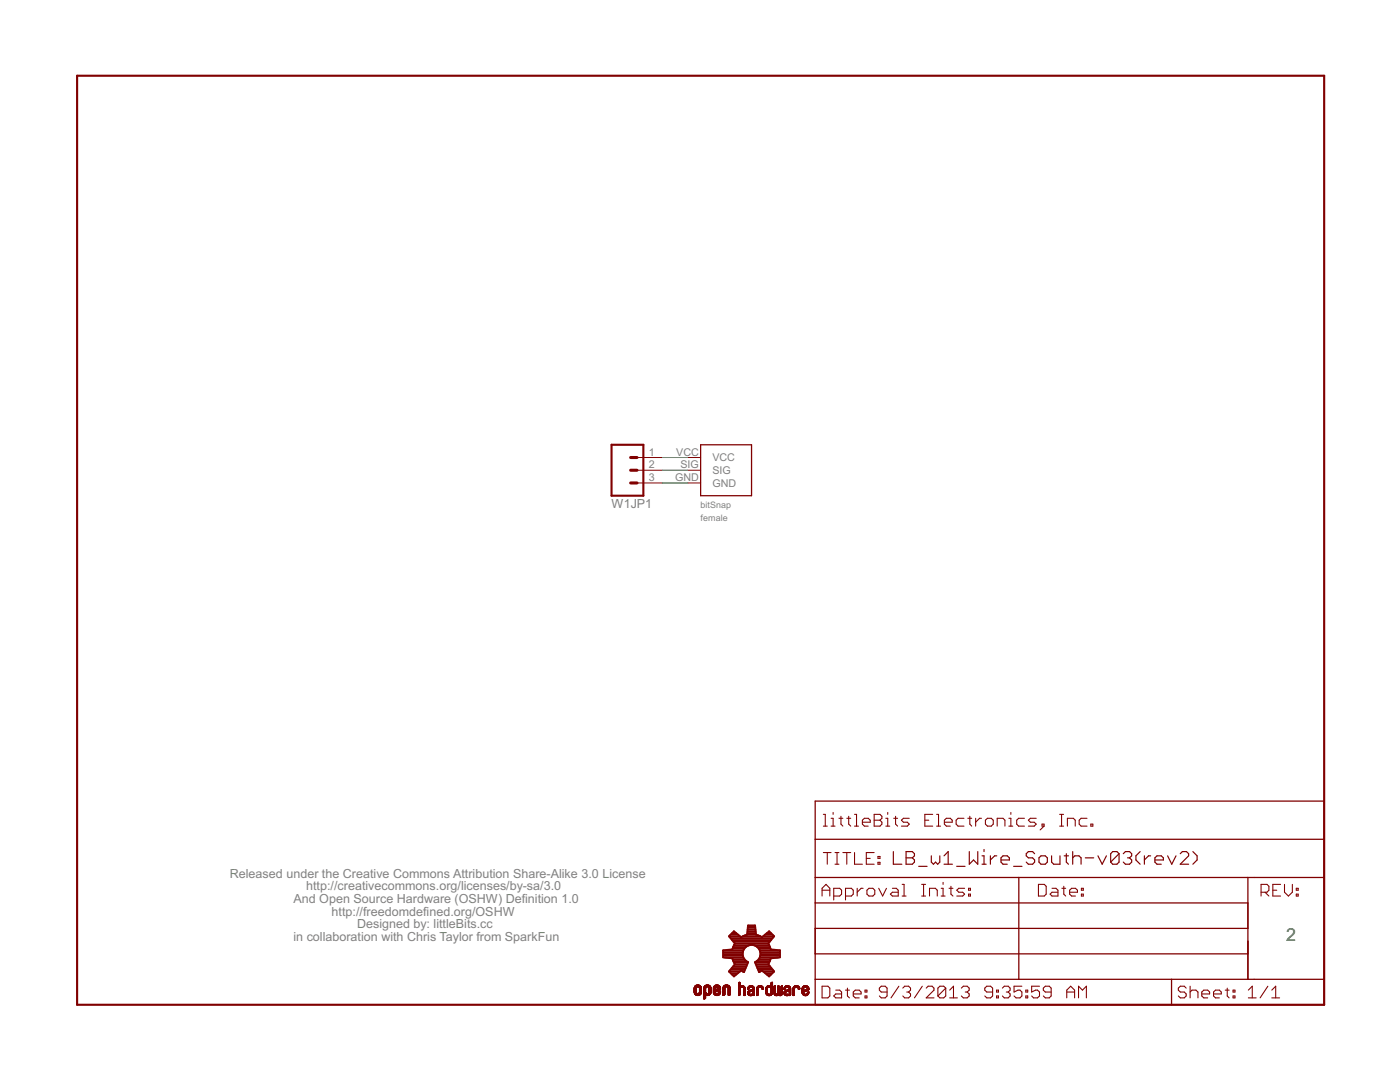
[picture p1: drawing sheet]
<svg xmlns="http://www.w3.org/2000/svg" width="279mm" height="216mm" viewBox="0 0 279 216" stroke-linecap="round" stroke-linejoin="round" font-family="sans-serif">
<path d="M15.4 15.1h248.9v185.4h-248.9zM122 88.8h6.4v10.1h-6.4z" fill="none" stroke="#800000" stroke-width=".42"/>
<path d="M139.8 88.8h10.2v10.1h-10.2zM162.7 159.9h101.6v40.6h-101.6zM162.7 175.1h101.6M162.7 167.5h101.6M203.3 175.1v20.3M249 175.1v20.3M162.7 195.4h101.6M162.7 180.2h86.3M162.7 185.3h86.3M162.7 190.3h86.3M233.8 195.4v5.1" fill="none" stroke="#800000" stroke-width=".25"/>
<g fill="none" stroke="#800000" stroke-width=".21">
<path d="M164.1 178.8v-1.6l.7-.7 .8 .7v1.6M164.1 177.6h1.5M164.3 170.1h1.6M164.3 162.5h.4v2.3M164.3 164.8h.8M165.1 170.1v2.3M165.9 164.8h.7M165.9 163.3h.4v1.5M166.3 162.1v.4M166.4 178.8h1.2l.4-.4v-.8l-.4-.4h-1.2v2.4M166.6 170.1h.8M166.6 172.4h.8"/>
<path d="M167 170.1v2.3M167.4 163.3h.8M167.8 162.9v1.5l.4 .4M168.2 170.1h1.6M168.7 178.8h1.2l.4-.4v-.8l-.4-.4h-1.2v2.4M169 170.1v2.3M169 163.3h.8M169.4 162.9v1.5l.4 .4M170.5 170.1v2.3h1.6M170.5 162.5h.4v2.3M170.5 164.8h.8M171.1 177.2v1.6"/>
<path d="M172.1 164.1h1.6v-.4l-.4-.4h-.8l-.4 .4v.7l.4 .4h.8M172.3 177.2h-.4l-.8 .8M172.9 171.3h.8M173 177.6l.4-.4h.8l.4 .4v.8l-.4 .4h-.8l-.4-.4zM174.5 170.1h-1.6v2.3h1.6M174.5 162.5h1.1l.4 .4v.4l-.4 .4 .4 .4v.3l-.4 .4h-1.1zM174.5 163.7h1.1M175.2 172.1h.4v.3h-.4zM175.2 170.9h.4v.4h-.4zM175.4 177.2l.7 1.6 .8-1.6M176.8 164.8h.8M176.8 163.3h.4v1.5"/>
<path d="M177.2 162.1v.4M178.1 177.2h.8l.4 .4v1.2h-1.2l-.4-.4 .4-.4h1.2M178.4 163.3h.7M178.7 162.9v1.5l.4 .4M180 176.5h.4v2.3M180 178.8h.8M181.5 163.3h-1.2l-.4 .4 .4 .4h.8l.4 .3-.4 .4h-1.2M183.9 176.5h.8M183.9 178.8h.8M184.3 176.5v2.3M184.6 163.7h.8M185.5 178.8v-1.6h1.2l.3 .4v1.2"/>
<path d="M186.1 162.5h-1.5v2.3h1.5M186.9 162.5h.4v2.3M186.9 164.8h.8M187.8 178.8h.8M187.8 177.2h.4v1.6M188.2 176.1v.4M188.5 164.1h1.5v-.4l-.3-.4h-.8l-.4 .4v.7l.4 .4h.8M189.4 177.2h.8M189.8 176.8v1.6l.4 .4M192.4 163.3h-1.2l-.4 .4v.7l.4 .4h1.2M192.5 177.2h-1.2l-.4 .4 .4 .4h.8l.4 .4-.4 .4h-1.2M193.1 163.3h.8"/>
<path d="M193.3 178.4h.4v.4h-.4zM193.3 177.2h.4v.4h-.4zM193.5 162.9v1.5l.4 .4M194.7 163.3v1.5M195.9 163.3h-.4l-.8 .8M196.7 163.7l.4-.4h.7l.4 .4v.7l-.4 .4h-.7l-.4-.4zM199 164.8v-1.5h1.2l.4 .4v1.1M201.3 164.8h.8M201.3 163.3h.4v1.5M201.7 162.1v.4M204.4 163.3h-1.1l-.4 .4v.7l.4 .4h1.1M206.8 163.3h-1.2l-.4 .4 .4 .4h.8l.4 .3-.4 .4h-1.2"/>
<path d="M207.2 176.5h1.2l.4 .3v1.6l-.4 .4h-1.2zM208 164.4h.4v.4h-.4zM208.4 164.8l-.8 .8M210 177.2h.7l.4 .4v1.2h-1.1l-.4-.4 .4-.4h1.1M211.5 162.5h.8M211.5 164.8h.8M211.9 162.5v2.3M211.9 177.2h.8M212.3 176.8v1.6l.4 .4M213 164.8v-1.5h1.2l.4 .4v1.1M213.5 178h1.5v-.4l-.4-.4h-.7l-.4 .4v.8l.4 .4h.7M215.8 178.4h.4v.4h-.4z"/>
<path d="M215.8 177.2h.4v.4h-.4zM216.9 163.3h-1.1l-.4 .4v.7l.4 .4h1.1M217.7 164.4h.4v.4h-.4zM251.7 178h1.2l.3-.4v-.8l-.3-.3h-1.2v2.3M252.5 178l.7 .8M254 177.6h.8M255.6 176.5h-1.6v2.3h1.6M256.3 176.5v1.5l.8 .8 .8-.8v-1.5M258.7 178.4h.4v.4h-.4zM258.7 177.2h.4v.4h-.4zM164.1 196.8h1.1l.4 .4v1.5l-.4 .4h-1.1zM166.8 197.6h.8l.4 .4v1.1h-1.2l-.4-.4 .4-.4h1.2"/>
<path d="M168.7 197.6h.8M169.1 197.2v1.5l.4 .4M170.3 198.3h1.6v-.3l-.4-.4h-.8l-.4 .4v.7l.4 .4h.8M172.6 198.7h.4v.4h-.4zM172.6 197.6h.4v.4h-.4zM177 198h-1.1l-.4-.4v-.4l.4-.4h.8l.3 .4v1.5l-.3 .4h-.8l-.4-.4M179.4 196.8l-1.6 2.3M180.2 197.2l.4-.4h.7l.4 .4v.4l-.4 .4M181 198h.3M181.3 198l.4 .3v.4l-.4 .4h-.7l-.4-.4M184.1 196.8l-1.6 2.3M184.8 197.2l.4-.4h.8l.4 .4v.4l-1.6 1.5h1.6"/>
<path d="M188.7 197.2v1.5l-.4 .4h-.7l-.4-.4M188.7 197.2l-.4-.4h-.7l-.4 .4v1.5M188.7 197.2l-1.5 1.5M189.5 199.1h1.6M189.5 197.6l.8-.8v2.3M191.9 197.2l.4-.4h.7l.4 .4v.4l-.4 .4M192.6 198h.4M193 198l.4 .3v.4l-.4 .4h-.7l-.4-.4M198.1 198h-1.2l-.4-.4v-.4l.4-.4h.8l.4 .4v1.5l-.4 .4h-.8l-.4-.4M198.9 198.7h.4v.4h-.4zM198.9 197.6h.4v.4h-.4zM200 197.2l.4-.4h.8l.4 .4v.4l-.4 .4"/>
<path d="M200.8 198h.4M201.2 198l.4 .3v.4l-.4 .4h-.8l-.4-.4M203.9 196.8h-1.5v1.2l.8-.4h.4l.3 .4v.7l-.3 .4h-.8l-.4-.4M204.7 198.7h.4v.4h-.4zM204.7 197.6h.4v.4h-.4zM207.5 196.8h-1.6v1.2l.8-.4h.4l.4 .4v.7l-.4 .4h-.8l-.4-.4M209.8 198h-1.2l-.4-.4v-.4l.4-.4h.8l.4 .4v1.5l-.4 .4h-.8l-.4-.4M212.9 198h1.6M212.9 199.1v-1.5l.8-.8 .8 .8v1.5M215.2 199.1v-2.3l.8 .8 .8-.8v2.3M236.7 197.2l-.4-.4h-.7l-.4 .4v.4l.4 .4h.7l.4 .3v.4l-.4 .4h-.7l-.4-.4M237.5 198l.4-.4h.8l.4 .4v1.1"/>
<path d="M237.5 196.8v2.3M239.8 198.3h1.6v-.3l-.4-.4h-.8l-.4 .4v.7l.4 .4h.8M242.2 198.3h1.5v-.3l-.3-.4h-.8l-.4 .4v.7l.4 .4h.8M244.5 197.6h.8M244.9 197.2v1.5l.4 .4M246.1 198.7h.4v.4h-.4zM246.1 197.6h.4v.4h-.4zM249.1 199.1h1.6M249.1 197.6l.8-.8v2.3M253 196.8l-1.5 2.3M253.8 199.1h1.6M253.8 197.6l.8-.8v2.3"/>
</g>
<g fill="none" stroke="#800000" stroke-width=".23">
<path d="M178.3 169.9v2.5h1.7M180.8 169.9h1.3l.4 .4v.5l-.4 .4 .4 .4v.4l-.4 .4h-1.3zM180.8 171.2h1.3M183.3 172.9h1.7M185.9 170.8v1.2l.4 .4 .4-.4 .4 .4 .5-.4v-1.2M188.4 172.4h1.7M188.4 170.8l.8-.9v2.5M190.9 172.9h1.7M193.4 169.9v2.5l.9-.8 .8 .8v-2.5M196 172.4h.8M196 170.8h.4v1.6M196.4 169.5v.4"/>
<path d="M197.7 170.8v1.6M198.9 170.8h-.4l-.8 .8M199.8 171.6h1.6v-.4l-.4-.4h-.8l-.4 .4v.8l.4 .4h.8M202.3 172.9h1.7M206.5 170.3l-.4-.4h-.9l-.4 .4v.5l.4 .4h.9l.4 .4v.4l-.4 .4h-.9l-.4-.4M207.8 170.8h.8l.4 .4v.8l-.4 .4h-.8l-.5-.4v-.8zM209.9 170.8v1.2l.4 .4h1.2v-1.6M212.4 170.8h.8M212.8 170.3v1.7l.4 .4M214.1 171.2l.4-.4h.8l.5 .4v1.2M214.1 169.9v2.5M216.6 171.2h1.7"/>
<path d="M219.1 170.8l.9 1.6 .8-1.6M223.3 170.3v1.7l-.4 .4h-.8l-.4-.4M223.3 170.3l-.4-.4h-.8l-.4 .4v1.7M223.3 170.3l-1.6 1.7M224.2 170.3l.4-.4h.8l.4 .4v.5l-.4 .4M225 171.2h.4M225.4 171.2l.4 .4v.4l-.4 .4h-.8l-.4-.4M227.5 169.9l-.8 .9v.8l.8 .8M228.4 170.8v1.6M229.6 170.8h-.4l-.8 .8M230.5 171.6h1.7v-.4l-.4-.4h-.9l-.4 .4v.8l.4 .4h.9M233 170.8l.8 1.6 .9-1.6"/>
<path d="M235.5 170.3l.5-.4h.8l.4 .4v.5l-1.7 1.6h1.7M238.1 169.9l.8 .9v.8l-.8 .8"/>
</g>
<path d="M125.9 96.4h1.2M125.9 93.8h1.2M125.9 91.3h1.2" fill="none" stroke="#800000" stroke-width=".61"/>
<g fill="none" stroke="#800000" stroke-width=".2">
<path d="M127.1 91.3h5.1M127.1 93.8h5.1M127.1 96.4h5.1M137.3 91.3h2.5M137.3 93.8h2.5M137.3 96.4h2.5M138.5 198h.5M138.5 198h.4M138.5 197.9h.4M138.5 197.8h.4M138.5 197.7h.4M138.5 197.6h.4"/>
<path d="M138.5 197.5h.4M138.5 197.4h.4M138.5 197.3h.4M138.5 197.2h.4M138.6 198.1h.4M138.6 198.2h.6M138.6 198.2h.5M138.6 196.9h1.3M138.6 198.3h1.3M138.6 196.8h1.3M138.7 196.8h1.1M138.7 196.7h1.1"/>
<path d="M138.7 198.5h1.1M138.8 196.7h.9M138.8 198.5h.9M138.9 196.6h.8M138.9 198.6h.7M138.9 196.6h.7M138.9 197.2h-.4M139 197.1h-.5M139 197.1h-.4M139 198.6h.5M139 197h-.4M139.1 197h-.5"/>
<path d="M139.1 196.5h.3M139.1 198.6h.3M139.4 197h.6M139.5 198.1h.5M139.5 197h.5M139.5 197.1h.5M139.6 197.1h.4M139.6 198h.4M139.6 197.9h.4M139.6 197.8h.4M139.6 197.7h.4M139.6 197.6h.4"/>
<path d="M139.6 197.5h.4M139.6 197.4h.4M139.6 197.3h.4M139.6 197.2h.4M139.8 198.4h-1.1M139.9 198.4h-1.2M139.9 198.3h-1.3M140 198.2h-.6M140 198.2h-.5M140 198.1h-.4M140.4 199.2h.4M140.4 199.1h.4"/>
<path d="M140.4 199h.4M140.4 198.9h.4M140.4 198.8h.4M140.4 198.7h.4M140.4 198.6h.4M140.4 198.5h1.3M140.4 198.3h1.4M140.4 198.2h.7M140.4 198.2h.6M140.4 198.1h.5M140.4 198h.4M140.4 197.9h.4"/>
<path d="M140.4 197.8h.4M140.4 197.7h.4M140.4 197.6h.4M140.4 197.5h.4M140.4 197.4h.4M140.4 197.3h.4M140.4 197.2h.4M140.5 199.3h.1M140.5 196.9h1.3M140.6 196.8h1.2M140.6 199.3h-.1M140.6 196.7h1.1"/>
<path d="M140.7 196.7h1M140.8 199.3h-.4M140.8 196.6h.8M140.8 199.2h-.4M140.8 196.6h.7M140.8 197.2h-.4M140.9 197.1h-.5M140.9 197.1h-.4M140.9 197h-.4M141 197h-.5M141 196.5h.3M141 198.6h.3"/>
<path d="M141.3 197h.6M141.4 198.2h.5M141.4 197h.5M141.4 198.6h-1M141.5 197.1h.4M141.5 198h.4M141.5 197.9h.4M141.5 197.8h.4M141.5 197.7h.4M141.5 197.6h.4M141.5 197.5h.4M141.5 197.4h.4"/>
<path d="M141.5 197.3h.4M141.5 197.2h.4M141.5 198.6h-1.1M141.6 198.5h-1.2M141.7 198.4h-1.3M141.8 198.4h-1.4M141.8 198.3h-1.4M141.8 196.9h-1.3M141.9 198.2h-.6M141.9 198.1h-.5M141.9 198.1h-.4M142.4 198.2h.5"/>
<path d="M142.4 198.1h.4M142.4 198h.4M142.4 197.5h1.4M142.4 197.4h.3M142.4 197.3h.3M142.4 197.2h.3M142.4 197.1h.4M142.4 198.2h.6M142.4 198.3h1.3M142.4 196.9h1.4M142.5 198.3h1.2M142.5 196.9h1.2"/>
<path d="M142.5 196.8h1.2M142.5 198.4h1.1M142.6 196.7h1M142.6 198.5h1M142.7 196.6h.8M142.7 198.6h.7M142.7 196.6h.7M142.8 198h-.4M142.8 197.2h-.4M142.8 197.1h-.4M142.8 198.6h.5M142.8 197.9h-.4"/>
<path d="M142.9 197.4h.9M142.9 197h-.5M142.9 197.9h-.5M142.9 198.6h.3M142.9 196.5h.3M143 197.4h.8M143.1 197.8h-.7M143.2 197.3h.6M143.2 197h.6M143.3 197.7h-.9M143.3 197h.5M143.3 197.1h.5"/>
<path d="M143.4 197.2h.4M143.4 198.1h.4M143.4 197.7h-1M143.4 197.1h.4M143.4 198h.4M143.4 197.9h.4M143.5 197.8h.3M143.5 197.6h-1.1M143.6 197.8h.2M143.6 197.6h-1.2M143.7 198.4h-1.2M143.7 197.7h.1"/>
<path d="M143.7 197.5h-1.3M143.8 198.2h-.6M143.8 198.2h-.5M143.8 198.1h-.5M144.3 198.6h.3M144.3 198.5h.4M144.3 198.4h.4M144.3 198.3h.4M144.3 198.2h.4M144.3 198.1h.4M144.3 198h.4M144.3 197.9h.4"/>
<path d="M144.3 197.8h.4M144.3 197.7h.4M144.3 197.6h.4M144.3 197.5h.4M144.3 197.4h.4M144.3 197.3h.4M144.3 197.2h.4M144.3 198.6h.1M144.3 197.1h.4M144.3 196.9h1.4M144.4 196.9h1.2M144.4 196.8h1.2"/>
<path d="M144.5 196.7h1M144.6 196.6h.8M144.6 198.5h-.3M144.7 196.6h.6M144.7 197.1h-.4M144.8 197h-.5M144.8 196.5h.4M145.2 197h.5M145.3 197.1h.4M145.3 198.6h.3M145.3 198.5h.4M145.3 198.4h.4"/>
<path d="M145.3 198.3h.4M145.3 198.2h.4M145.3 198.1h.4M145.3 198h.4M145.3 197.9h.4M145.3 197.8h.4M145.3 197.7h.4M145.3 197.6h.4M145.3 197.5h.4M145.3 197.4h.4M145.3 197.3h.4M145.3 197.2h.4"/>
<path d="M145.4 198.6h.1M145.7 198.5h-.4M147.4 198.6h.1M147.4 198.5h.3M147.4 198.4h.3M147.4 198.3h.3M147.4 198.2h.3M147.4 198.1h.3M147.4 198h.3M147.4 197.9h.3M147.4 197.8h.3M147.4 197.7h.3"/>
<path d="M147.4 197.6h.3M147.4 197.5h.3M147.4 197.4h.3M147.4 197.3h.3M147.4 197.2h.3M147.4 196.9h1.2M147.4 196.8h1.1M147.4 196.7h1M147.4 196.7h.3M147.4 196.6h.3M147.4 196.5h.3M147.4 196.4h.3"/>
<path d="M147.4 196.3h.3M147.4 196.2h.3M147.4 196.1h.3M147.4 196h.3M147.5 196h.2M147.6 198.6h-.2M147.7 198.6h-.3M147.7 197.2h-.3M147.8 197.1h-.4M147.8 196.7h.5M147.8 197h-.4M148 197h-.6"/>
<path d="M148.1 197h.6M148.3 197h.4M148.3 197.1h.4M148.4 197.1h.3M148.4 197.2h.3M148.5 198.6h.1M148.5 198.5h.2M148.5 198.4h.2M148.5 198.3h.2M148.5 198.2h.2M148.5 198.1h.2M148.5 198h.2"/>
<path d="M148.5 197.9h.2M148.5 197.8h.2M148.5 197.7h.2M148.5 197.6h.2M148.5 197.5h.2M148.5 197.4h.2M148.5 197.3h.2M148.7 198.6h-.2M149.2 198.3h.3M149.2 198.2h.3M149.2 198.1h.3M149.2 197.3h.3"/>
<path d="M149.2 198.4h.9M149.2 198.3h.4M149.2 197.5h.1M149.2 197.2h.3M149.3 198.4h.8M149.3 197h.3M149.3 198.5h.8M149.3 196.9h1.1M149.4 198.6h.7M149.4 197.4h-.2M149.4 196.9h1M149.4 196.8h1"/>
<path d="M149.4 197.7h1.2M149.5 197.4h-.3M149.5 198.6h.6M149.5 196.8h.8M149.5 197.2h-.3M149.5 198.1h-.3M149.5 198h-.3M149.5 196.7h.7M149.6 198.6h.5M149.6 197.1h-.4M149.6 198h-.4M149.6 197.6h1"/>
<path d="M149.6 196.7h.5M149.7 197.9h-.5M149.7 197.6h.9M149.8 198.7h.1M149.8 197.9h-.6M149.8 197.5h.8M149.8 197h-.5M149.9 197h.6M150 197.8h-.7M150 197.5h.6M150 197.4h.6M150.1 197.8h-.8"/>
<path d="M150.1 197h.4M150.1 197.1h.4M150.2 197.7h-.8M150.2 197.4h.4M150.2 197.1h.3M150.2 197.2h.4M150.2 197.8h.4M150.2 197.7h.4M150.2 197.3h.4M150.3 198.5h.3M150.3 198.4h.3M150.3 198.3h.3"/>
<path d="M150.3 198.2h.3M150.3 198.1h.3M150.3 198h.3M150.3 197.9h.3M150.3 197.8h.3M150.3 198.6h.1M150.5 198.6h-.2M150.6 198.6h-.3M151 198.6h.1M151 198.5h.3M151 198.4h.3M151 198.3h.3"/>
<path d="M151 198.2h.3M151 198.1h.3M151 198h.3M151 197.9h.3M151 197.8h.3M151 197.7h.3M151 197.6h.3M151 197.5h.3M151 197.4h.3M151 197.3h.3M151 197.2h.3M151.1 196.9h1.2"/>
<path d="M151.2 196.9h1M151.2 198.6h-.2M151.2 196.8h1M151.3 198.6h-.3M151.3 196.8h.8M151.3 197.3h-.3M151.3 197.2h-.3M151.3 196.7h.7M151.4 197.1h-.4M151.4 197.1h-.3M151.4 196.7h.6M151.5 197h-.4"/>
<path d="M151.6 197h-.5M151.8 197h.5M151.9 197h.4M152 197.1h.3M152 197.2h.4M152.1 197.2h.3M152.1 197.4h.2M152.1 197.3h.3M152.1 197.4h.1M152.4 197.3h-.3M152.8 198h.3M152.8 197.9h.3"/>
<path d="M152.8 197.8h.3M152.8 197.7h.3M152.8 197.6h.3M152.8 197.5h.3M152.8 197.4h.3M152.8 198.1h.3M152.8 197.3h.3M152.8 197.2h.3M152.8 198.2h.4M152.9 198.3h.3M152.9 198.3h.4M152.9 198.4h1.2"/>
<path d="M153 198.4h1.1M153 196.9h1.2M153 198.5h1M153 196.8h1.2M153.1 198.6h.8M153.1 196.8h1.1M153.2 198.6h.6M153.2 197.2h-.4M153.2 196.7h1M153.2 197.1h-.4M153.2 197.1h-.3M153.2 196.7h.6"/>
<path d="M153.3 197h-.4M153.4 198.7h.1M153.4 197h-.5M153.5 198.7h.1M153.6 197h.6M153.7 198.3h.4M153.7 197h.5M153.8 198.3h.3M153.8 197.1h.4M153.9 198.1h.3M153.9 197.2h.3M153.9 198h.3"/>
<path d="M153.9 197.9h.3M153.9 197.8h.3M153.9 197.7h.3M153.9 197.6h.3M153.9 197.5h.3M153.9 197.4h.3M153.9 197.3h.3M153.9 196.7h.3M153.9 196.6h.3M153.9 196.5h.3M153.9 196.4h.3M153.9 196.3h.3"/>
<path d="M153.9 196.2h.3M153.9 196.1h.3M154 196h.2M154.1 196h.1M154.2 198.2h-.4M154.2 198.2h-.3M154.5 198.3h.3M154.5 198.2h.3M154.5 198.2h.2M154.5 198.1h.2M154.5 198h.2M154.5 197.9h.2"/>
<path d="M154.5 197.8h.2M154.5 197.7h.2M154.5 197.6h.2M154.5 197.5h.2M154.5 197.4h.2M154.5 197.3h.2M154.5 197.2h.2M154.5 197.1h.2M154.5 197h.2M154.5 196.9h.2M154.5 196.8h.2M154.5 198.4h1.6"/>
<path d="M154.5 198.5h1.6M154.5 196.7h.2M154.6 198.5h1.5M154.6 198.6h1.4M154.6 196.7h.1M154.7 198.6h.5M155 198.7h.1M155.1 198.3h.4M155.2 198.2h.3M155.2 198.1h.2M155.2 198h.2M155.2 197.9h.2"/>
<path d="M155.2 197.8h.2M155.2 197.7h.2M155.2 197.6h.2M155.2 197.5h.2M155.2 197.4h.2M155.2 197.3h.2M155.2 197.2h.2M155.2 197.1h.2M155.2 197h.2M155.2 196.9h.2M155.2 196.8h.2M155.3 196.7h.1"/>
<path d="M155.4 198.6h.5M155.8 198.3h.3M155.8 198.2h.3M155.9 198.2h.2M155.9 198.1h.2M155.9 198h.2M155.9 197.9h.2M155.9 197.8h.2M155.9 197.7h.2M155.9 197.6h.2M155.9 197.5h.2M155.9 197.4h.2"/>
<path d="M155.9 197.3h.2M155.9 197.2h.2M155.9 197.1h.2M155.9 197h.2M155.9 196.9h.2M155.9 196.8h.2M156 196.7h.1M156.4 198.3h.4M156.4 198.2h.4M156.4 198.1h.4M156.4 197.3h.3M156.4 197.2h.4"/>
<path d="M156.5 198.3h.3M156.5 197.5h.1M156.5 197.2h.3M156.5 198.4h.8M156.5 197.1h.4M156.5 198.5h.8M156.6 198.5h.8M156.6 197.4h-.2M156.6 196.9h1M156.7 198.6h.7M156.7 196.8h.9M156.7 197.4h-.3"/>
<path d="M156.7 196.8h.8M156.7 198.6h.6M156.8 197.3h-.4M156.8 196.7h.7M156.8 198h-.4M156.8 198.6h.5M156.8 197.1h-.3M156.8 197.6h1M156.9 196.7h.5M156.9 197h-.4M157 197.9h-.5M157 197.6h.8"/>
<path d="M157.1 197.5h.7M157.1 197h-.6M157.2 197h.5M157.2 197.8h-.7M157.2 197.5h.6M157.3 197.4h.5M157.3 197.8h-.7M157.4 197h.4M157.4 197.1h.4M157.4 197.7h-.7M157.4 197.4h.4M157.5 197.2h.3"/>
<path d="M157.5 198.6h.1M157.5 198.5h.3M157.5 198.4h.3M157.5 198.3h.3M157.5 198.2h.3M157.5 198.1h.3M157.5 198h.3M157.5 197.9h.3M157.5 197.8h.3M157.5 197.7h.3M157.5 197.3h.3M157.7 196.9h-1.1"/>
<path d="M157.7 198.6h-.2M157.8 198.6h-.3M157.8 198.5h-.3M157.8 197.7h-1.1M158.3 198.6h.1M158.3 198.5h.2M158.3 198.4h.2M158.3 198.3h.2M158.3 198.2h.2M158.3 198.1h.2M158.3 198h.2M158.3 197.9h.2"/>
<path d="M158.3 197.8h.2M158.3 197.7h.2M158.3 197.6h.2M158.3 197.5h.2M158.3 197.4h.2M158.3 197.3h.2M158.3 197.2h.3M158.3 197.1h.4M158.4 196.9h1.1M158.4 198.6h-.1M158.4 196.9h1M158.5 196.8h.9"/>
<path d="M158.5 198.6h-.2M158.6 197.2h-.3M158.6 196.7h.7M158.6 197.1h-.3M158.7 196.7h.5M158.7 197h-.4M158.9 197h-.6M159 197h.5M159.2 197h.4M159.2 197.1h.4M159.3 197.2h.3M159.3 197.3h.3"/>
<path d="M159.3 197.4h.2M159.6 197.4h-.3M160.1 198.1h.3M160.1 198h.3M160.1 197.6h1.1M160.1 197.6h.3M160.1 197.5h.3M160.1 197.4h.3M160.1 197.3h.3M160.1 197.2h.3M160.1 198.2h.4M160.1 198.2h.3"/>
<path d="M160.1 198.3h.4M160.1 197.1h.4M160.1 198.4h1.2M160.2 196.9h1.1M160.2 198.4h1.1M160.2 198.5h1M160.3 198.5h.9M160.3 196.9h1M160.3 196.8h.9M160.3 198.6h.9M160.4 197.2h-.3M160.4 196.7h.7"/>
<path d="M160.4 198.6h.7M160.4 198h-.3M160.4 197.1h-.3M160.5 198.6h.5M160.5 196.7h.5M160.5 197h-.4M160.6 197.9h-.5M160.7 197.9h-.6M160.7 197h-.6M160.7 198.7h.1M160.8 197.5h.6M160.8 197.8h-.7"/>
<path d="M160.8 197h.6M160.8 197.4h.6M160.9 197.8h-.8M161 197.7h-.9M161 197.4h.4M161 197h.4M161 197.1h.4M161.1 197.1h.3M161.1 198.2h.3M161.1 197.3h.3M161.1 197.2h.3M161.1 198.1h.3"/>
<path d="M161.1 197.7h-1M161.2 198h.2M161.3 197.9h.1M161.3 197.6h-.8M161.4 198.3h-.4M161.4 198.2h-.3M161.4 197.5h-.8M161.4 198.1h-.3"/>
</g>
<g fill="none" stroke="#800000" stroke-width=".38">
<path d="M144.3 190.7h4M144.3 190.4h3.9M144.3 190h3.9M144.3 189.7h4M144.7 191.1h3.7M145.5 193.9h2.2M145.5 186.9h2.2M145.8 193.5h2.9M145.8 186.5h1.5M145.8 187.2h8.4M145.8 194.2h1.4M146 193.2h2.8"/>
<path d="M146.1 187.6h7.8M146.1 186.2h.8M146.2 194.6h.6M146.2 189.3h2.3M146.2 191.4h2.4M146.3 189h2.5M146.3 192.8h2.7M146.3 191.8h2.6M146.4 187.9h7.2M146.5 188.6h3M146.5 185.8l1.4 1.2 1.2-.5 .2-1.8h1.4l.2 1.8 1.2 .5 1.4-1.2 1 1-1.2 1.5 .5 1.1 1.9 .2v1.4l-1.9 .2-.5 1.2 1.2 1.4-1 1-1.4-1.1-.6 .3-.8-2a1.79 1.79 0 0 0 .7-2.8 1.79 1.79 0 0 0-2.8 0 1.79 1.79 0 0 0 .7 2.8l-.8 2-.6-.3-1.4 1.1-1-1 1.2-1.4-.5-1.2-1.9-.2v-1.4l1.9-.2 .5-1.1-1.2-1.5zM146.5 192.1h2.7"/>
<path d="M146.6 192.5h2.5M146.6 188.3h6.7M148.1 186.9h3.7M148.3 193.9h.2M149 186.5h1.9M149.1 186.2h1.7M149.2 185.8h1.6M149.2 185.5h1.6M149.2 185.1h1.5M149.3 184.8h1.4M150.5 188.6h3M150.7 192.1h2.8"/>
<path d="M150.9 192.5h2.5M151 192.8h2.6M151 191.8h2.6M151.1 189h2.6M151.2 193.2h2.7M151.3 193.5h2.9M151.4 191.4h2.4M151.4 193.9h.3M151.4 189.3h2.4M151.6 191.1h3.7M151.6 189.7h4.1M151.7 190.7h4"/>
<path d="M151.7 190h4M151.8 190.4h3.9M152.2 186.9h2.3M152.3 193.9h2.2M152.7 186.5h1.5M152.7 194.2h1.4M153.1 186.2h.8M153.2 194.6h.6"/>
</g>
<path d="M132.2 91.3h5.1M132.2 93.8h5.1M132.2 96.4h5.1" fill="none" stroke="#008000" stroke-width=".2"/>
<text font-size="4" fill="#008000" x="256.7" y="187.8">2</text>
<g font-size="2.8" fill="#808080">
<text x="122.1" y="101.4">W1JP1</text>
<text x="45.9" y="175.1">Released under the Creative Commons Attribution Share-Alike 3.0 License</text>
<text x="61.1" y="177.6">http://creativecommons.org/licenses/by-sa/3.0</text>
<text x="58.6" y="180.2">And Open Source Hardware (OSHW) Definition 1.0</text>
<text x="66.2" y="182.7">http://freedomdefined.org/OSHW</text>
<text x="71.3" y="185.3">Designed by: littleBits.cc</text>
<text x="58.6" y="187.8">in collaboration with Chris Taylor from SparkFun</text>
</g>
<g font-size="2.4" fill="#808080">
<text x="129.5" y="90.9">1</text>
<text x="129.5" y="93.5">2</text>
<text x="135" y="90.9">VCC</text>
<text x="135.8" y="93.5">SIG</text>
<text x="142.2" y="92.1">VCC</text>
<text x="142.2" y="94.6">SIG</text>
<text x="129.5" y="96">3</text>
<text x="134.7" y="96">GND</text>
<text x="142.2" y="97.1">GND</text>
</g>
<g font-size="2" fill="#808080">
<text x="139.8" y="101.4">bitSnap</text>
<text x="139.8" y="104">female</text>
</g>
</svg>
